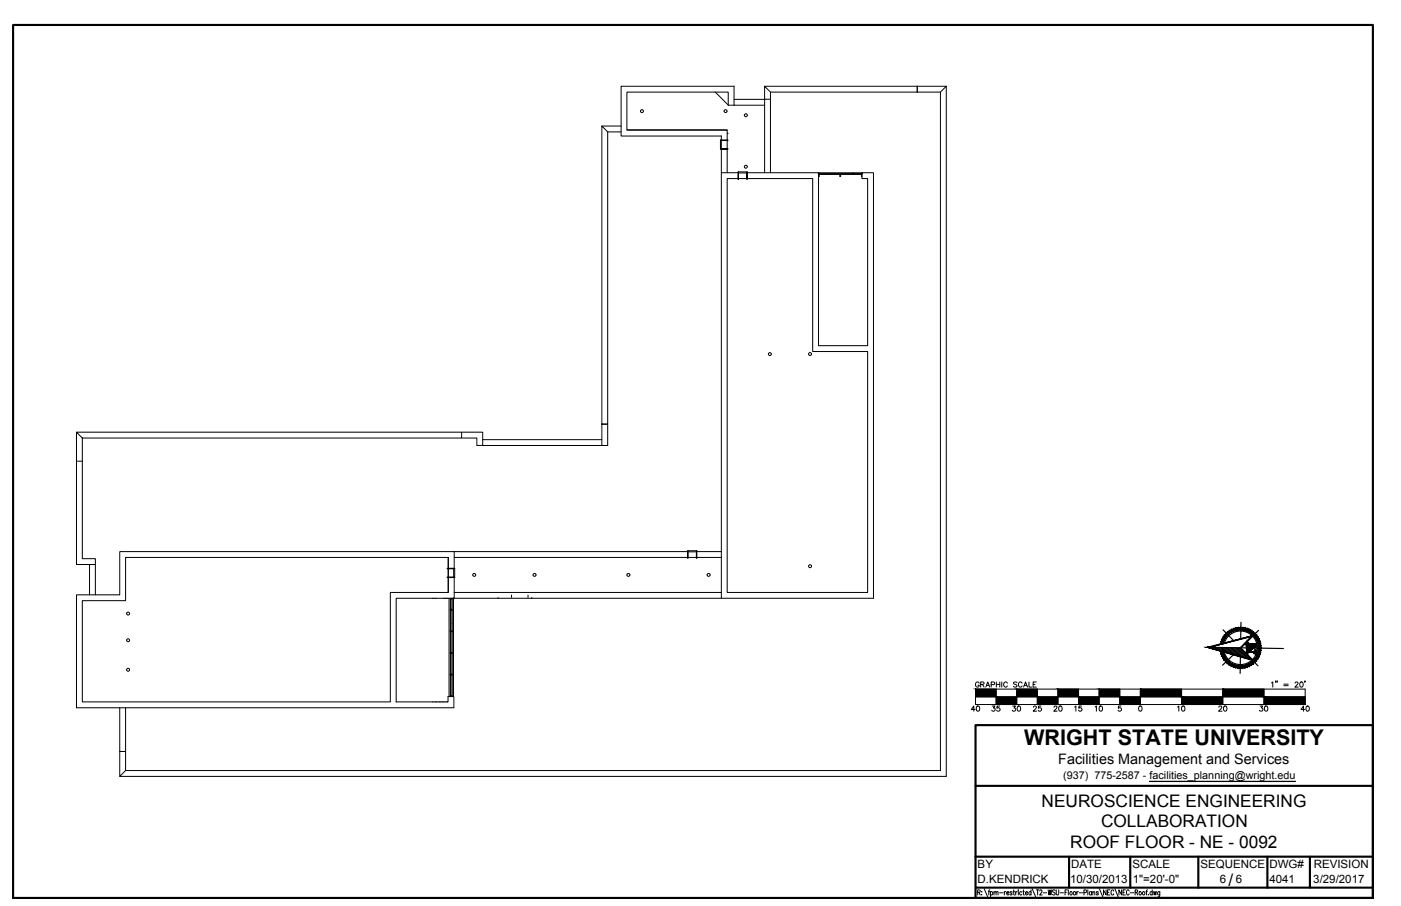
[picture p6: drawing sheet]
<svg xmlns="http://www.w3.org/2000/svg" width="432mm" height="279mm" viewBox="0 0 432 279" stroke-linecap="round" stroke-linejoin="round" font-family="sans-serif">
<!-- layer: A-EXISTING -->
<g fill="none" stroke="#000" stroke-width=".31">
<path d="M185.5 38.9l1.8 1.8v90.1h-1.8zM185.5 38.9h5.9M220.4 28.4l4 4M226.2 32.4v-5.8h-34.8v15.3h30.9v1.3M226.2 30.6h9.5M235.7 32.4h-11.3v-4h-31.2v11.7h30.9v3.1M235.7 30.6v-4l1.8 1.8v2.2M235.7 26.6h47M237.5 30.6h-1.8v22.7M237.5 30.6v22.7M237.5 28.4h45.2M282.7 26.6h8.9l-1.8 1.8h-7.1"/>
<path d="M282.7 26.6v1.8M291.6 26.6v212.8h-254.7l1.8-1.8h251.1v-209.2M187.3 40.7h4.1M193.2 40l30.9 .1M222.1 43.3l2.3-.1h-2.3v2.7M222.1 45.9h2.3v.1h-2.3zM222.3 53.3v131.2h46.9v-131.2h-3.5v1.8h1.7v51.5h-15.1v-53.3h-22M222.3 53.3h5.1M222.3 43.3v2.6M222.3 46v7.3M224.1 41.1h.3M224.1 43.3v2.6"/>
<path d="M224.1 46v7.3M227.4 55.1h-3.3v127.6h43.3v-74.3h-16.9v-53.3h-20.2M227.4 53h.2v2.3h-.2zM227.6 55.1h2.6M227.6 53.3h2.6M227.6 53h2.6M230.2 53l.1 2.3zM252.2 53.4h13.6zM252.2 53.4h13.6M252.3 53.8h13.4M252.3 53.9h.2v.5h-.2M258.8 53.9h.3v.5h-.3z"/>
<path d="M265.7 53.9h-.2v.5h.2M23.6 133.3v8.9M25.4 135.1l-1.8-1.8h118.7v1.8h-116.9v7.1M142.3 135.1h4.7v2.3h1.8M142.3 133.3h6.5v2.3M185.5 135.6h-36.7v1.8h36.7M185.5 137.4v-6.6h1.8v6.6M187.3 137.3l-1.8 .1M23.6 142.2v31.9h4M23.6 142.2h1.8M25.4 142.2v30.1h4v1.8M137.8 177.9h2.3v.2h-2.3z"/>
<path d="M137.8 175.3l2.3 .1zM138.1 175.3l.1-3.4h-99.5v13.3h-13.3v31.3h94.9v-33.8h17.9v-4.6l-.1 4.6M138.1 175.4v2.5M139.8 175.4v2.5M140 175.3v-5.2h-103.1v13.3h-13.3v34.9h116.3l-.1-3.5M140 178.1v6.4M140 171.9h71.9M140 170.1h71.9M140.1 175.4v2.5M211.9 169.9h.2v2.3h-.2zM212.1 169.9h2.7v2.3l-.2-2.3M212.1 171.9h2.5"/>
<path d="M212.1 170.2h2.5M214.8 171.9h7.5M214.8 170.1h7.5M27.6 183.4v-9.3h1.8v9.3M133.3 184.5v.1M133.7 184.5v.1M134.2 184.5v.1M134.6 184.5v.1M136.7 184.5v.1M137.1 184.5v.1M137.3 184.5v.1M137.6 184.5v.1"/>
<path d="M138 184.5v.1M138.4 184.5v30.3M138.8 184.5v.2h.5v-.2M138.8 187.9h.5v.3h-.5zM138.8 194.6h.5v.2h-.5zM138.8 184.7v3.2M138.8 188.2v6.4M138.8 194.8v6.4M139 184.5v30.3M139.4 184.5v30.3M139.7 184.5h-17.6v32h16v-1.7h1.6M139.8 184.5h82.5"/>
<path d="M140 182.7h82.3M153.5 184.3v.2M157.7 183.5v.8M162.7 183.5v.8M163.9 184.3v.2M36.9 218.3v13.4h1.8v-13.4M133.3 216.4v.1M133.7 216.4v.1M134.2 216.4v.1M134.6 216.4v.1M135 216.4v.1M135.4 216.4v.1"/>
<path d="M135.9 216.4v.1M136.3 216.4v.1M136.7 216.4v.1M137.1 216.4v.1M137.6 216.4v.1M138 216.4v.1M138.8 201.2h.5v.3h-.5zM138.8 207.9h.5v.2h-.5zM138.8 214.8v-.2h.5v.2M138.8 201.5v6.4M138.8 208.1v6.5M139.7 214.8h.1"/>
<path d="M139.7 214.8l.1-30.3v30.3M38.7 237.6v-5.9h-1.8v7.7"/>
<circle cx="197.8" cy="34.3" r=".46"/>
<circle cx="223.6" cy="34.3" r=".46"/>
<circle cx="229.9" cy="35.5" r=".46"/>
<circle cx="229.9" cy="51.4" r=".46"/>
<circle cx="237.3" cy="109.2" r=".46"/>
<circle cx="249.7" cy="109.2" r=".46"/>
<circle cx="146.2" cy="177.3" r=".46"/>
<circle cx="164.7" cy="177.3" r=".46"/>
<circle cx="193.7" cy="177.3" r=".46"/>
<circle cx="218.4" cy="177.3" r=".46"/>
<circle cx="249.7" cy="174.6" r=".46"/>
<circle cx="39.5" cy="189.2" r=".46"/>
<circle cx="39.5" cy="197.4" r=".46"/>
<circle cx="39.5" cy="206.5" r=".46"/>
</g>
<!-- layer: BORDER -->
<path d="M4 7.7h419.1v269.2h-419.1zM300.7 223.6h122.4v53.3h-122.4zM300.7 242.4h122.4M300.7 264.2h122.4M300.8 273.7h122.3M329.5 264.2v9.5M348.4 264.2v9.5M369.3 264.2v9.5M390.6 264.2v9.5M403.7 264.2v9.5" fill="none" stroke="#000" stroke-width=".66"/>
<!-- layer: BORDER-NOTE -->
<path d="M354.3 241h45" fill="none" stroke="#000" stroke-width=".4"/>
<g fill="none" stroke="#000" stroke-width=".31">
<path d="M301.3 275.2l.7-.1v-.6l-.7-.1v1.6M301.7 275.2l.4 .8M302.6 274.9v.2zM302.6 275.9h.1M303.4 274.1l1 2.4M304.6 274.9h.4M305.1 274.4l-.3 .3v1.3M305.3 275.2l.1-.2a.44 .44 0 0 1 .6 .5 .44 .44 0 0 1-.7 .3M305.3 274.9v1.6M306.4 275.3l.3-.4 .2 .1 .1 1M306.4 274.9v1.1M307 275.3l.3-.4 .3 .1v1"/>
<path d="M308.1 275.3h1M309.5 274.9v1.1M310 274.9l-.5 .5M310.3 275.4h.7l-.2-.4a.44 .44 0 0 0-.5 .5 .44 .44 0 0 0 .7 .3M311.9 275.2l-.2-.3-.3 .1v.3l.5 .5-.2 .2-.4-.2M312.3 274.9h.4M312.4 274.4v1.3l.3 .3M313 274.9v1.1M313.5 274.9l-.5 .5M313.9 274.4v.2zM313.9 274.9v1.1M314.9 275.2l-.1-.2a.43 .43 0 0 0-.6 .5 .43 .43 0 0 0 .7 .3"/>
<path d="M315.3 274.9h.4M315.4 274.4v1.3l.3 .3M316.1 275.4h.6l-.1-.4a.44 .44 0 0 0-.6 .5 .44 .44 0 0 0 .7 .3M317.8 275.2l-.2-.2a.43 .43 0 0 0-.5 .5 .43 .43 0 0 0 .7 .3M317.8 274.4v1.6M318.1 274.1l1.1 2.4M319.4 274.4h.8M319.8 274.4v1.6M320.5 274.8v-.2a.36 .36 0 0 1 .6-.1 .36 .36 0 0 1 0 .5l-.7 1h.8M321.6 275.3h1M323 274.4l.3 1.6 .3-1.6 .3 1.6 .3-1.6M325.2 274.7l-.3-.3-.5 .3 .1 .3 .7 .6-.3 .4-.5-.2"/>
<path d="M325.5 274.4l.1 1.4 .3 .2 .4-.2v-1.4M326.8 275.3h1M328.2 275.2h.5M329 274.4h-.8v1.6M329.3 274.4v1.6M331.9 274.9v1.1M332.3 274.9l-.4 .5M332.6 275.3h1M334.1 275.3l.7-.2v-.6l-.7-.1v1.6M335.3 274.4v1.6M336.4 275.2l-.1-.2a.44 .44 0 0 0-.6 .5 .44 .44 0 0 0 .7 .3M336.4 274.9v1.1"/>
<path d="M336.8 275.3l.3-.4 .3 .1v1M336.8 274.9v1.1M338.5 275.2l-.2-.3-.4 .1v.3l.6 .5-.2 .2-.4-.2M338.9 274.1l1 2.4M340.9 274.4v1.6l-.8-1.6v1.6M341.3 275.2h.5M342.1 274.4h-.8v1.6h.8M343.3 274.8a.44 .44 0 0 0-.6-.4 .44 .44 0 0 0-.3 .6v.4a.44 .44 0 0 0 .3 .6 .44 .44 0 0 0 .6-.4M343.6 274.1l1 2.4M345.7 274.4v1.6l-.8-1.6v1.6M346.1 275.2h.5M346.9 274.4h-.8v1.6h.8"/>
<path d="M348 274.8a.44 .44 0 0 0-.5-.4 .44 .44 0 0 0-.3 .6v.4a.44 .44 0 0 0 .3 .6 .44 .44 0 0 0 .5-.4M348.4 275.3h1M349.9 275.2l.6-.1v-.6l-.6-.1v1.6M350.3 275.2l.3 .8M353.2 274.9h.4M353.6 274.4l-.2 .3v1.3M353.9 275.9h.1M355.1 275.2l-.1-.2a.44 .44 0 0 0-.6 .5 .44 .44 0 0 0 .7 .3M355.1 274.4v1.6M355.5 274.9l.2 1.1 .3-1.1 .2 1.1 .2-1.1M357.5 274.9l-.1 1.5-.5 .1M357.5 275.2l-.2-.2a.43 .43 0 0 0-.5 .5 .43 .43 0 0 0 .7 .3"/>
<circle cx="330.1" cy="275.4" r=".48"/>
<circle cx="331.2" cy="275.4" r=".49"/>
<circle cx="351.4" cy="275.4" r=".48"/>
<circle cx="352.5" cy="275.4" r=".48"/>
</g>
<!-- layer: NORTH -->
<g fill="#000" stroke="#000" stroke-width=".31">
<path d="M384.2 198.6l.1 .6zM384.3 198.2l.1 .1zM384.3 198.2l.1 .6zM384.5 198.6l.1 .1zM384.6 198.6v.1zM384.2 201l.1 .5zM385.8 198.6h1.3l-1 1.5zM386.9 201l.1 .2zM386.9 201l.1 .3zM387 201v.3zM387.1 200.6l.1 .6z"/>
<path d="M384.2 199.9l.2 1.2 .1-1.4zM384.5 199.7l.3 1.4h-.4z"/>
<path d="M384.2 198.6l.1 .6zM384.2 198.6l.1 .6z"/>
<path d="M384.2 198.5l.1 .7zM384.2 198.5l.1 .7z"/>
<path d="M384.2 198.5l.1 .6zM384.2 198.5l.1 .6z"/>
<path d="M384.2 198.4l.1 .6zM384.2 198.4l.1 .6z"/>
<path d="M384.2 198.3l.1 .7zM384.2 198.3l.1 .7z"/>
<path d="M384.2 198.2l.2 .7zM384.2 198.2l.2 .7zM384.2 198.2l.2 .7zM384.2 198.2l.2 .7z"/>
<path d="M384.2 198.2l.2 .7zM384.3 198.2l.1 .7z"/>
<path d="M384.3 198.2l.1 .7zM384.3 198.2l.1 .7z"/>
<path d="M384.3 198.2l.1 .6zM384.3 198.2l.1 .6zM384.3 198.2l.1 .6z"/>
<path d="M384.3 198.2l.1 .6zM384.3 198.2l.1 .6z"/>
<path d="M384.3 198.2l.1 .2zM384.3 198.2l.1 .2zM384.3 198.2l.1 .1z"/>
<path d="M384.2 199.2h.2zM384.2 198.1v1.1zM384.2 198.1l.1 1zM384.2 198.1h.2z"/>
<path d="M384.4 198.4v.4zM384.4 198.4v.4z"/>
<path d="M384.7 198.6h2.5zM384.7 198.6h2.5zM387.2 198.6v.7zM387.2 198.7v.6zM384.9 200.9l2.3-1.6zM384.7 201l2.5-1.7zM384.7 201l2-.1zM384.7 201h2z"/>
<path d="M384.4 198.5v.3zM384.4 198.4v.4z"/>
<path d="M384.4 198.5v.3zM384.4 198.5v.3z"/>
<path d="M384.4 198.5v.3zM384.4 198.5v.3z"/>
<path d="M384.4 198.5v.3zM384.4 198.5v.3z"/>
<path d="M384.4 198.5v.3zM384.4 198.5v.3z"/>
<path d="M384.4 198.5l.1 .3zM384.4 198.5l.1 .3z"/>
<path d="M384.4 198.5l.1 .3zM384.4 198.5l.1 .3z"/>
<path d="M384.4 198.5l.1 .3zM384.5 198.6v.2zM384.5 198.6v.2zM384.5 198.6v.2z"/>
<path d="M384.5 198.6v.2zM384.5 198.6v.2zM384.5 198.6v.2zM384.5 198.6v.2z"/>
<path d="M384.5 198.6v.2zM384.5 198.6v.2zM384.5 198.6l.1 .1z"/>
<path d="M384.5 198.6l.1 .1zM384.6 198.6v.1zM384.6 198.6v.1z"/>
<path d="M384.5 199.7l.3 1.3v-1.5zM384.8 199.5l.3 1.3-.3 .2z"/>
<path d="M384.6 198.6v.1zM384.6 198.6l.1 .1z"/>
<path d="M384.6 198.6l.1 .1zM384.7 198.6v.1z"/>
<path d="M384.7 198.6v.1zM384.7 198.6v.1z"/>
<path d="M384.7 198.6v.1l1.1-.1zM384.7 198.7l1.1-.1 .1 .2z"/>
<path d="M384.8 199.5l.3 1.3 .8-2zM385.9 198.8l.2 1.3-1 .7z"/>
<path d="M376.1 200.9l.8-.2-.6 .9zM376.9 200.7l-.6 .9 .7-.2zM376.3 201.6l.7-.2-.5 .9zM377 201.4l-.5 .9 .7-.3zM376.5 202.3l.7-.3-.3 .9zM377.2 202l-.3 .9 .6-.4zM376.9 202.9l.6-.4-.2 1zM377.5 202.5l-.2 1 .6-.4zM377.3 203.5l.6-.4-.2 1zM377.9 203.1l-.2 1 .6-.5zM377.7 204.1l.6-.5v1zM378.3 203.6v1l.4-.6zM378.7 204l.1 1-.5-.4zM378.7 204l.1 1 .5-.6zM379.3 204.4l.1 1-.6-.4zM379.3 204.4l.1 1 .4-.7zM379.8 204.7l.3 1-.7-.3zM379.8 204.7l.3 1 .3-.7zM380.4 205l.4 .9-.7-.2zM380.4 205l.4 .9 .2-.7zM381 205.2l.5 .8-.7-.1zM381 205.2l.5 .8 .1-.7zM381.6 205.3l.6 .8-.7-.1zM381.6 205.3l.6 .8 .1-.8z"/>
<path d="M382.3 205.3l.6 .8h-.7zM382.3 205.3l.6 .8v-.8zM382.9 205.3l.7 .6-.7 .2zM382.9 205.3l.7 .6-.1-.7zM383.5 205.2l.8 .6-.7 .1zM383.5 205.2l.8 .6-.2-.7zM384.1 205.1l.9 .4-.7 .3zM384.1 205.1l.9 .4-.3-.7zM384.7 204.8l.9 .4-.6 .3zM384.7 204.8l.9 .4-.4-.7zM385.2 204.5l1 .3-.6 .4zM385.2 204.5l1 .3-.5-.6zM385.7 204.2l1 .1-.5 .5zM385.7 204.2l1 .1-.5-.5zM386.2 203.8h1l-.5 .5zM386.6 203.3l-.4 .5h1zM386.6 203.3l1-.1-.4 .6zM387 202.8l-.4 .5 1-.1zM387 202.8l1-.2-.4 .6zM387.3 202.3l-.3 .5 1-.2zM387.3 202.3l1-.4-.3 .7zM387.6 201.7l-.3 .6 1-.4zM387.6 201.7l.9-.4-.2 .6zM387.7 201.1l-.1 .6 .9-.4zM387.7 201.1l.9-.5-.1 .7zM387.9 200.5l-.2 .6 .9-.5zM387.9 200.5l.7-.6v.7zM387.9 199.9v.6l.7-.6zM387.9 199.9l.7-.7v.7zM387.9 199.2v.7l.7-.7zM388.5 198.5l.1 .7h-.7zM387.8 198.6l.1 .6 .6-.7zM388.3 197.8l.2 .7-.7 .1zM387.6 198l.2 .6 .5-.8zM388.1 197.1l.2 .7-.7 .2zM387.4 197.5l.2 .5 .5-.9zM387.7 196.5l.4 .6-.7 .4zM387.1 196.9l.3 .6 .3-1zM387.3 195.9l.4 .6-.6 .4zM386.8 196.4l.3 .5 .2-1zM386.9 195.4l.4 .5-.5 .5zM386.3 195.9l.5 .5 .1-1zM386.3 194.9l.6 .5-.6 .5zM386.3 194.9l-.4 .6 .4 .4zM385.8 194.5l.5 .4-.4 .6zM385.8 194.5l-.4 .6 .5 .4zM385.2 194.2l.6 .3-.4 .6zM385.2 194.2l-.4 .6 .6 .3zM384.5 193.9l.7 .3-.4 .6zM384.5 193.9l-.2 .7 .5 .2zM383.9 193.7l.6 .2-.2 .7zM383.9 193.7l-.2 .7 .6 .2zM383.2 193.5l.7 .2-.2 .7zM383.2 193.5l-.2 .8 .7 .1zM382.5 193.5h.7l-.2 .8zM382.5 193.5l-.1 .7 .6 .1zM381.7 193.5h.8l-.1 .7zM381.7 193.5l.1 .7h.6zM381 193.6l.7-.1 .1 .7zM381 193.6l.2 .7 .6-.1zM380.3 193.8l.7-.2 .2 .7zM380.3 193.8l.2 .7 .7-.2zM379.6 194.1l.7-.3 .2 .7zM379.6 194.1l.4 .7 .5-.3zM379 194.4l.6-.3 .4 .7zM379 194.4l.4 .7 .6-.3zM378.4 194.9l.6-.5 .4 .7zM378.4 194.9l.5 .5 .5-.3zM377.9 195.3l.5-.4 .5 .5zM377.9 195.3l.5 .6 .5-.5zM377.9 195.3l.5 .6h-1zM377.4 195.9l.6 .4 .4-.4zM377.4 195.9l.6 .4-1 .2zM377 196.5l.6 .4 .4-.6zM377 196.5l.6 .4-1 .2zM376.6 197.1l.7 .3 .3-.5zM376.6 197.1l.7 .3-.9 .4zM376.4 197.8l.7 .2 .2-.6zM376.4 197.8l.7 .2-.9 .5zM376.2 198.5l.7 .1 .2-.6z"/>
<path d="M384.2 200.5l.1 1zM384.2 200.5l.1 1z"/>
<path d="M384.2 199.9l.1 1.2zM384.2 199.9l.2 1.2z"/>
<path d="M384.8 201h1.9zM384.8 201.1l1.9-.1v.2z"/>
<path d="M372 199.6l13.9 4.1 .1-.3zM372 199.6h.9l13.1 3.8zM372 199.6h.9l13.5-3.7zM372.9 199.6l13.5-3.7-.7 .4zM385.7 196.3l-3.2 3.5 3.9-3.9zM382.2 199.8l3.5-3.5-3.2 3.5zM382.2 199.8l3.8 3.7-3.5-3.7zM382.2 199.8l3.8 3.7-.1 .1z"/>
<path d="M387.1 198.6l-1 1.5 1.1-.8zM387.1 198.6l.1 .7z"/>
<path d="M386.7 201v.2zM386.7 201l.1 .2z"/>
<path d="M386.7 201l.1 .2zM386.8 201v.2z"/>
<path d="M386.8 201v.2zM386.8 201v.2z"/>
<path d="M386.8 201v.2zM386.8 201v.2z"/>
<path d="M386.8 201v.2zM386.8 201l.1 .2z"/>
<path d="M386.8 201l.1 .2zM386.8 201l.1 .2z"/>
<path d="M386.8 201l.1 .2zM386.9 201v.2zM386.9 201v.2zM386.9 201v.2z"/>
<path d="M386.9 201v.2zM386.9 201v.2zM386.9 201v.2zM386.9 201v.2z"/>
<path d="M386.9 201v.2zM386.9 201l.1 .2zM386.9 201l.1 .2z"/>
<path d="M386.9 201l.1 .2zM386.9 201l.1 .2z"/>
<path d="M384.3 201.2l2.4-.1zM384.3 201.1h2.4zM384.3 201.1v.5zM384.3 201.1v.5zM384.1 201.6h.2zM384.2 199.9l-.1 1.7zM384.2 199.9v1.6zM384.2 199.9l1.5-1.1zM384.2 199.9l1.8-1.2zM384.7 198.8l1.3-.1zM384.7 198.7h1.3z"/>
<path d="M386.9 201l.1 .2zM386.9 201l.1 .3zM386.9 201l.1 .3z"/>
<path d="M386.9 201l.1 .3zM387 201v.3zM387 201v.4z"/>
<path d="M387 200.5l.2 .1zM387.1 200.6l.1 1zM387.1 200.6l.1 1zM387 201.6h.2z"/>
<path d="M387 200.9l.1 .7zM387 200.9l.1 .7z"/>
<path d="M387 200.9l.1 .7zM387 200.9l.1 .7z"/>
<path d="M386.9 201l.1 .2zM386.9 201l.1 .2z"/>
<path d="M387 200.9l.1 .7zM387 200.9l.1 .7z"/>
<path d="M387 200.9l.1 .7zM387 200.9l.1 .7z"/>
<path d="M387 200.9l.1 .7zM387 200.9l.2 .7z"/>
<path d="M387 201.4l.1 .2zM387 201.4l.1 .2z"/>
<path d="M387 201.4l.1 .2zM387 201.4l.1 .2z"/>
<path d="M387 200.9l.2 .7zM387 200.9l.2 .7z"/>
<path d="M387 200.8l.2 .8zM387 200.8l.2 .8z"/>
<path d="M387 200.8l.2 .8zM387 200.8l.2 .8z"/>
<path d="M387 200.8l.2 .7zM387 200.8l.2 .7z"/>
<path d="M387 200.7l.2 .7zM387 200.7l.2 .7z"/>
<path d="M387.1 200.7l.1 .6zM387.1 200.7l.1 .6z"/>
<path d="M387.1 200.6l.1 .6zM387.1 200.6l.1 .6z"/>
</g>
<circle cx="386.7" cy="201" r=".18" fill="#000"/>
<g fill="none" stroke="#000" stroke-width=".36">
<path d="M372.4 199.6l12 .2M372.6 199.6v.1M373 199.6l.2 .2M373.4 199.6l.3 .4M373.8 199.6l.4 .5M374.1 199.6l.7 .7M374.5 199.7l.8 .8M374.9 199.7l.9 .9M375.3 199.7l1.1 1.1M375.7 199.7l1.2 1.2M376.1 199.7l1.4 1.4M376.5 199.7l1.5 1.5"/>
<path d="M376.9 199.7l1.6 1.7M377 194.2l3.3 3.4M377.3 199.7l1.8 1.8M377.3 198.4a5.2 5.2 0 0 1 8.1-2.8 5.2 5.2 0 0 1-.2 8.5 5.2 5.2 0 0 1-7.9-3.1M377.7 199.7l1.9 2M378.1 199.7l2.1 2.2-3.4 3.2M378.5 199.7l2.2 2.3M378.9 199.7l2.3 2.5M379.3 199.7l2.5 2.6M379.6 199.7l2.7 2.8-.1 5.1M380 199.7l2.9 2.9M380.4 199.7l3 3.1"/>
<path d="M380.8 199.7l3.1 3.3M381.2 199.8l3.3 3.3M381.6 199.8l3.4 3.5M382 199.8l3.5 3.6M382.5 191.9l-.1 5.2M386.4 199.8l9.2 .2M387.9 194.4l-3.4 3.3M384.4 201.9l3.3 3.4"/>
</g>
<!-- layer: Graphic Scale -->
<g fill="none" stroke="#000" stroke-width=".31">
<path d="M300.7 212.5h101.6v4.8h-101.6zM300.7 214.9h101.6M307 212.5v4.8M313.4 212.5v4.8M319.7 212.5v4.8M326.1 212.5v4.8M332.4 212.5v4.8M338.8 212.5v4.8M345.1 212.5v4.8M345.5 217.7h-.7l-.1 .7a.56 .56 0 0 1 .8 0 .56 .56 0 0 1-.1 .8 .56 .56 0 0 1-.8-.2M351.1 217.8a.79 .79 0 0 1 1 .6 .79 .79 0 0 1-.6 .9l-.5-.3zM351.5 212.5v4.8"/>
<path d="M364.2 212.5v4.8M376.9 212.5v4.8M389.6 212.5v4.8M391.9 210.6l.4-.3v1.6M393.3 210.1h-.2h.2l-.2 .4M393.7 210.1l-.1 .4M395.7 211h1.3M395.7 211.4h1.3M399.2 210.7l.3-.4 .6 .3-1 1.3h1M400.8 210.4a.73 .73 0 0 1 .9 .7 .73 .73 0 0 1-.9 .7l-.2-.6zM402.3 210.1h-.2h.2l-.2 .4"/>
</g>
<g fill="#000" stroke="#000" stroke-width=".31">
<path d="M300.7 212.5l6.3 2.4v-2.4zM300.7 212.5l6.3 2.4h-6.3z"/>
<path d="M307 214.9l6.4 2.4v-2.4zM307 214.9l6.4 2.4h-6.4z"/>
<path d="M313.4 212.5l6.3 2.4v-2.4zM313.4 212.5l6.3 2.4h-6.3z"/>
<path d="M319.7 214.9l6.4 2.4v-2.4zM319.7 214.9l6.4 2.4h-6.4z"/>
<path d="M326.1 212.5l6.3 2.4v-2.4zM326.1 212.5l6.3 2.4h-6.3z"/>
<path d="M332.4 214.9l6.4 2.4v-2.4zM332.4 214.9l6.4 2.4h-6.4z"/>
<path d="M338.8 212.5l6.3 2.4v-2.4zM338.8 212.5l6.3 2.4h-6.3z"/>
<path d="M345.1 214.9l6.4 2.4v-2.4zM345.1 214.9l6.4 2.4h-6.4z"/>
<path d="M351.5 212.5l12.7 2.4v-2.4zM351.5 212.5l12.7 2.4h-12.7z"/>
<path d="M364.2 214.9l12.7 2.4v-2.4zM364.2 214.9l12.7 2.4h-12.7z"/>
<path d="M376.9 212.5l12.7 2.4v-2.4zM376.9 212.5l12.7 2.4h-12.7z"/>
<path d="M389.6 214.9l12.7 2.4v-2.4zM389.6 214.9l12.7 2.4h-12.7z"/>
</g>
<text font-size="6.7" x="315.7" y="229.8">WRIGHT STATE UNIVERSITY</text>
<g font-size="5.3">
<text x="321" y="248.8">NEUROSCIENCE ENGINEERING</text>
<text x="339.4" y="255.2">COLLABORATION</text>
<text x="329.9" y="261.6">ROOF FLOOR - NE - 0092</text>
<text x="378.6" y="273.1">/</text>
</g>
<g font-size="4.4">
<text x="299.9" y="213.1">GRAPHIC SCALE</text>
<text x="298.4" y="220.5">40</text>
<text x="304.8" y="220.5">35</text>
<text x="311.1" y="220.5">30</text>
<text x="317.5" y="220.5">25</text>
<text x="323.8" y="220.5">20</text>
<text x="330.2" y="220.5">15</text>
<text x="336.5" y="220.5">10</text>
<text x="361.9" y="220.5">10</text>
<text x="374.6" y="220.5">20</text>
<text x="387.3" y="220.5">30</text>
<text x="400" y="220.5">40</text>
<text x="326.2" y="235.7">Facilities Management and Services</text>
</g>
<g font-size="3.5">
<text x="301.3" y="267.7">BY</text>
<text x="330.2" y="267.7">DATE</text>
<text x="349" y="267.7">SCALE</text>
<text x="370" y="267.7">SEQUENCE</text>
<text x="391.3" y="267.7">DWG#</text>
<text x="404.9" y="267.7">REVISION</text>
<text x="301.3" y="272.4">D.KENDRICK</text>
<text x="329.8" y="272.4">10/30/2013</text>
<text x="349.1" y="272.4">1&quot;=20'-0&quot;</text>
<text x="375.9" y="272.4">6</text>
<text x="380.9" y="272.4">6</text>
<text x="391.3" y="272.4">4041</text>
<text x="404.8" y="272.4">3/29/2017</text>
</g>
<text font-size="3.3" x="327.7" y="240.3">(937) 775-2587 - facilities_planning@wright.edu</text>
</svg>
